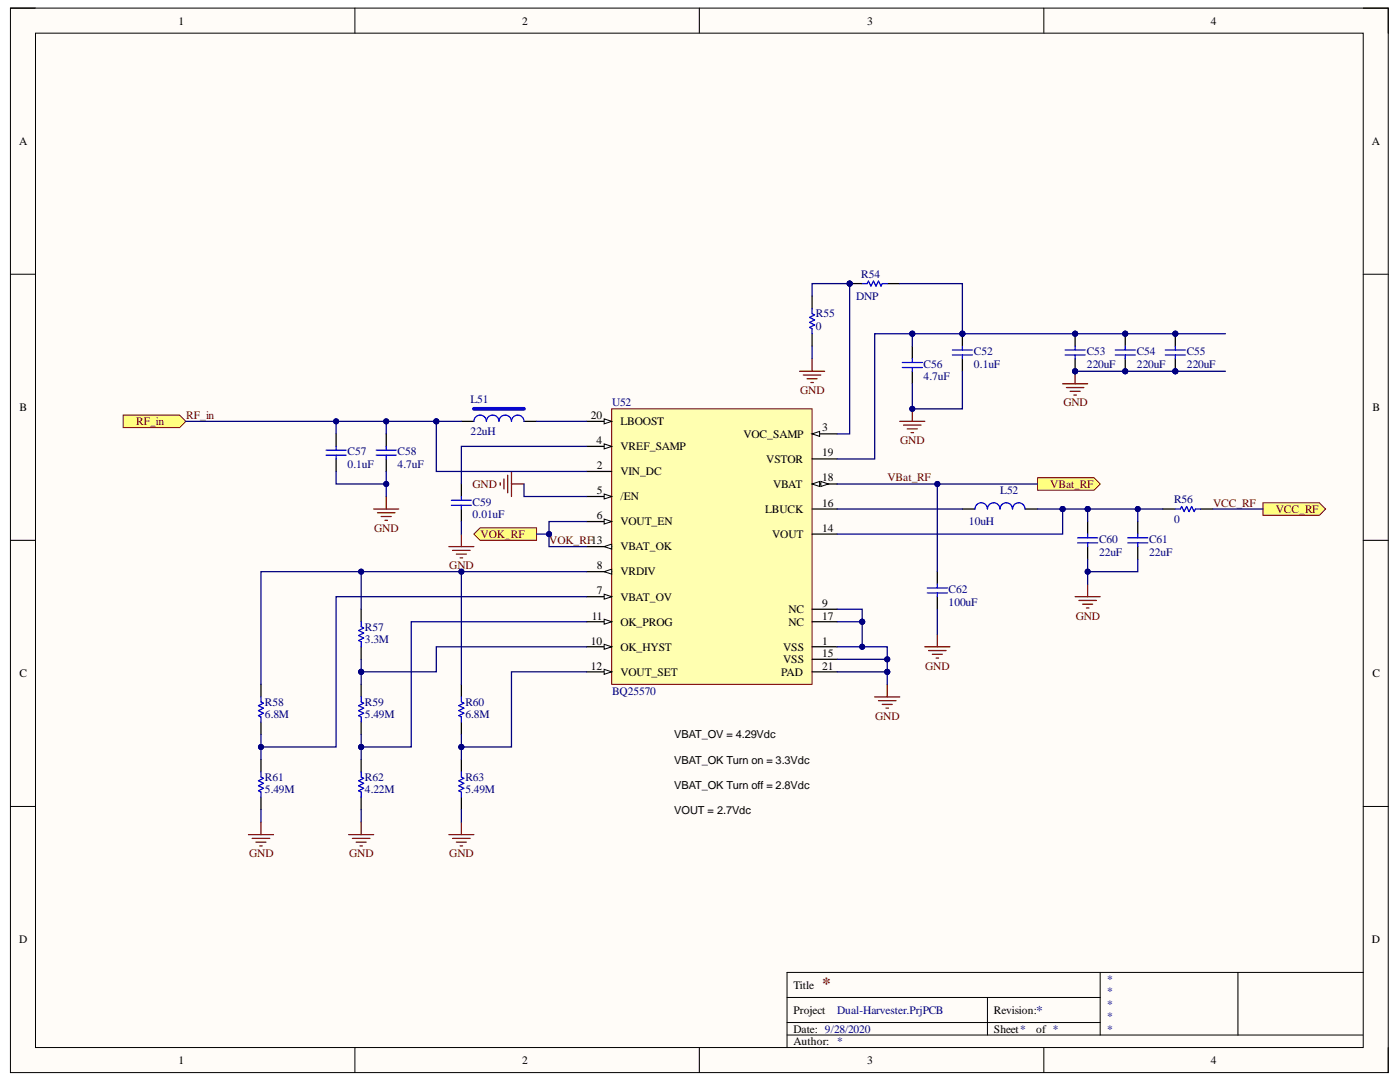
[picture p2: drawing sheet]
<svg xmlns="http://www.w3.org/2000/svg" width="279mm" height="216mm" viewBox="0 0 279 216" stroke-linecap="round" stroke-linejoin="round" font-family="sans-serif">
<path d="M2.1 1.6h275v212.4h-275z" fill-rule="evenodd" fill="#fffcf8"/>
<path d="M2.1 1.6h275v212.4h-275z" fill="none" stroke="#000" stroke-width=".2"/>
<path d="M7.1 6.6h265v202.4h-265z" fill-rule="evenodd" fill="#fffcf8"/>
<g fill="none" stroke="#000" stroke-width=".2">
<path d="M2.1 1.6h5M7.1 6.6h265v202.4h-265zM70.8 1.6v5M139.6 1.6v5M208.3 1.6v5M272.1 1.6h5v5M2.1 54.7h5M272.1 54.7h5M2.1 107.8h5M272.1 107.8h5M2.1 160.9h5M272.1 160.9h5"/>
<path d="M157.1 199h62.5M197.1 199v7.5M219.6 194v12.5M247.1 194v12.5M272.1 194h-115v15M70.8 209v5M139.6 209v5M157.1 206.5h115M157.1 204h62.5M208.3 209v5M277.1 209v5"/>
</g>
<circle cx="169.6" cy="56.6" r=".5" fill="#000080"/>
<circle cx="169.6" cy="56.6" r=".5" fill="none" stroke="#000080" stroke-width=".2"/>
<path d="M169.6 56.6h2.5M177.1 56.6h2.5" fill="none" stroke="#000" stroke-width=".25"/>
<circle cx="169.6" cy="56.6" r=".5" fill="#000080"/>
<circle cx="169.6" cy="56.6" r=".5" fill="none" stroke="#000080" stroke-width=".2"/>
<path d="M172.1 56.6h1l.2-.5 .5 1 .5-1 .5 1 .5-1 .5 1 .3-.5h1M162.1 61.6v1l.5 .2-1 .5 1 .5-1 .5 1 .5-1 .5 .5 .3v1" fill="none" stroke="#00f" stroke-width=".25"/>
<path d="M162.1 59.1v2.5M162.1 66.6v2.5" fill="none" stroke="#000" stroke-width=".25"/>
<path d="M159.6 74.1h5M160.3 74.8h3.5M161.1 75.6h2M161.8 76.3h.5M162.1 71.6v2.5" fill="none" stroke="#800000" stroke-width=".25"/>
<circle cx="192.1" cy="66.6" r=".5" fill="#000080"/>
<circle cx="192.1" cy="66.6" r=".5" fill="none" stroke="#000080" stroke-width=".2"/>
<path d="M192.1 66.6v2.5M192.1 71.6v2.5" fill="none" stroke="#000" stroke-width=".25"/>
<circle cx="192.1" cy="66.6" r=".5" fill="#000080"/>
<circle cx="192.1" cy="66.6" r=".5" fill="none" stroke="#000080" stroke-width=".2"/>
<path d="M190.1 69.8h4M190.1 70.8h4M192.1 69.1v.7M192.1 70.8v.8" fill="none" stroke="#00f" stroke-width=".25"/>
<path d="M212.1 76.6h5M212.8 77.3h3.5M213.6 78.1h2M214.3 78.8h.5M214.6 74.1v2.5" fill="none" stroke="#800000" stroke-width=".25"/>
<circle cx="214.6" cy="74.1" r=".5" fill="#000080"/>
<circle cx="214.6" cy="74.1" r=".5" fill="none" stroke="#000080" stroke-width=".2"/>
<circle cx="214.6" cy="74.1" r=".5" fill="#000080"/>
<circle cx="214.6" cy="74.1" r=".5" fill="none" stroke="#000080" stroke-width=".2"/>
<circle cx="214.6" cy="66.6" r=".5" fill="#000080"/>
<circle cx="214.6" cy="66.6" r=".5" fill="none" stroke="#000080" stroke-width=".2"/>
<path d="M214.6 71.6v2.5" fill="none" stroke="#000" stroke-width=".25"/>
<circle cx="214.6" cy="74.1" r=".5" fill="#000080"/>
<circle cx="214.6" cy="74.1" r=".5" fill="none" stroke="#000080" stroke-width=".2"/>
<path d="M214.6 66.6v2.5" fill="none" stroke="#000" stroke-width=".25"/>
<circle cx="214.6" cy="66.6" r=".5" fill="#000080"/>
<circle cx="214.6" cy="66.6" r=".5" fill="none" stroke="#000080" stroke-width=".2"/>
<path d="M212.6 69.8h4M212.6 70.8h4M214.6 69.1v.7M214.6 70.8v.8" fill="none" stroke="#00f" stroke-width=".25"/>
<circle cx="234.6" cy="74.1" r=".5" fill="#000080"/>
<circle cx="234.6" cy="74.1" r=".5" fill="none" stroke="#000080" stroke-width=".2"/>
<circle cx="234.6" cy="66.6" r=".5" fill="#000080"/>
<circle cx="234.6" cy="66.6" r=".5" fill="none" stroke="#000080" stroke-width=".2"/>
<path d="M234.6 71.6v2.5" fill="none" stroke="#000" stroke-width=".25"/>
<circle cx="234.6" cy="74.1" r=".5" fill="#000080"/>
<circle cx="234.6" cy="74.1" r=".5" fill="none" stroke="#000080" stroke-width=".2"/>
<path d="M234.6 66.6v2.5" fill="none" stroke="#000" stroke-width=".25"/>
<circle cx="234.6" cy="66.6" r=".5" fill="#000080"/>
<circle cx="234.6" cy="66.6" r=".5" fill="none" stroke="#000080" stroke-width=".2"/>
<path d="M232.6 69.8h4M232.6 70.8h4M234.6 69.1v.7M234.6 70.8v.8" fill="none" stroke="#00f" stroke-width=".25"/>
<circle cx="224.6" cy="74.1" r=".5" fill="#000080"/>
<circle cx="224.6" cy="74.1" r=".5" fill="none" stroke="#000080" stroke-width=".2"/>
<circle cx="224.6" cy="66.6" r=".5" fill="#000080"/>
<circle cx="224.6" cy="66.6" r=".5" fill="none" stroke="#000080" stroke-width=".2"/>
<path d="M224.6 71.6v2.5" fill="none" stroke="#000" stroke-width=".25"/>
<circle cx="224.6" cy="74.1" r=".5" fill="#000080"/>
<circle cx="224.6" cy="74.1" r=".5" fill="none" stroke="#000080" stroke-width=".2"/>
<path d="M224.6 66.6v2.5" fill="none" stroke="#000" stroke-width=".25"/>
<circle cx="224.6" cy="66.6" r=".5" fill="#000080"/>
<circle cx="224.6" cy="66.6" r=".5" fill="none" stroke="#000080" stroke-width=".2"/>
<path d="M180.1 72.3h4M180.1 73.3h4M182.1 71.6v.7M182.1 73.3v.8M222.6 69.8h4M222.6 70.8h4M224.6 69.1v.7M224.6 70.8v.8" fill="none" stroke="#00f" stroke-width=".25"/>
<path d="M182.1 69.1v2.5M182.1 74.1v2.5" fill="none" stroke="#000" stroke-width=".25"/>
<path d="M179.6 84.1h5M180.3 84.8h3.5M181.1 85.6h2M181.8 86.3h.5M182.1 81.6v2.5" fill="none" stroke="#800000" stroke-width=".25"/>
<circle cx="182.1" cy="81.6" r=".5" fill="#000080"/>
<circle cx="182.1" cy="81.6" r=".5" fill="none" stroke="#000080" stroke-width=".2"/>
<path d="M67.1 86.6v2.5M67.1 91.6v2.5M77.1 86.6v2.5M77.1 91.6v2.5M92.1 84.1h2.5M92.1 96.6v2.5M104.6 84.1h2.5M92.1 101.6v2.5M192.1 101.6h2.5M204.6 101.6h2.5M232.1 101.6h2.5M239.6 101.6h2.5" fill="none" stroke="#000" stroke-width=".25"/>
<g fill="none" stroke="#00f" stroke-width=".25">
<path d="M65.1 89.8h4M65.1 90.8h4M67.1 89.1v.7M67.1 90.8v.8M75.1 89.8h4M75.1 90.8h4M77.1 89.1v.7M77.1 90.8v.8M90.1 99.8h4M92.1 99.1v.7M94.6 84.1a1.25 1.25 0 0 1 1.2-1.3 1.25 1.25 0 0 1 1.3 1.3 1.25 1.25 0 0 1 1.2-1.3 1.25 1.25 0 0 1 1.3 1.3 1.25 1.25 0 0 1 1.2-1.3 1.25 1.25 0 0 1 1.3 1.3 1.25 1.25 0 0 1 1.2-1.3 1.25 1.25 0 0 1 1.3 1.3M90.1 100.8h4"/>
<path d="M92.1 100.8v.8M194.6 101.6a1.25 1.25 0 0 1 1.2-1.3 1.25 1.25 0 0 1 1.3 1.3 1.25 1.25 0 0 1 1.2-1.3 1.25 1.25 0 0 1 1.3 1.3 1.25 1.25 0 0 1 1.2-1.3 1.25 1.25 0 0 1 1.3 1.3 1.25 1.25 0 0 1 1.2-1.3 1.25 1.25 0 0 1 1.3 1.3M234.6 101.6h1l.2-.5 .5 1 .5-1 .5 1 .5-1 .5 1 .3-.5h1"/>
</g>
<path d="M94.6 81.6h10" fill="none" stroke="#00f" stroke-width=".75"/>
<g fill="none" stroke="#800000" stroke-width=".25">
<path d="M77.1 99.1v2.5M99.8 96.3v.5M100.6 95.6v2M101.3 94.8v3.5M102.1 94.1v5M102.1 96.6h2.5M74.6 101.6h5M75.3 102.3h3.5M76.1 103.1h2M76.8 103.8h.5M89.6 109.1h5M90.3 109.8h3.5"/>
<path d="M91.1 110.6h2M91.8 111.3h.5M92.1 106.6v2.5"/>
</g>
<path d="M122.1 81.6h40v55h-40z" fill-rule="evenodd" fill="#ffffb0"/>
<path d="M122.1 81.6h40v55h-40z" fill="none" stroke="#800000" stroke-width=".2"/>
<path d="M117.1 84.1h5" fill="none" stroke="#000" stroke-width=".25"/>
<path d="M120.6 83.6l1.5 .5-1.5 .5z" fill="#f8fcff"/>
<path d="M120.6 83.6l1.5 .5-1.5 .5z" fill="none" stroke="#000" stroke-width=".2"/>
<path d="M117.1 89.1h5" fill="none" stroke="#000" stroke-width=".25"/>
<path d="M120.6 88.6l1.5 .5-1.5 .5z" fill="#f8fcff"/>
<path d="M120.6 88.6l1.5 .5-1.5 .5z" fill="none" stroke="#000" stroke-width=".2"/>
<path d="M117.1 94.1h5M117.1 99.1h5" fill="none" stroke="#000" stroke-width=".25"/>
<path d="M120.6 98.6l1.5 .5-1.5 .5z" fill="#f8fcff"/>
<path d="M120.6 98.6l1.5 .5-1.5 .5z" fill="none" stroke="#000" stroke-width=".2"/>
<path d="M117.1 104.1h5" fill="none" stroke="#000" stroke-width=".25"/>
<path d="M120.6 103.6l1.5 .5-1.5 .5z" fill="#f8fcff"/>
<path d="M120.6 103.6l1.5 .5-1.5 .5z" fill="none" stroke="#000" stroke-width=".2"/>
<path d="M117.1 109.1h5" fill="none" stroke="#000" stroke-width=".25"/>
<path d="M120.6 109.1l1.5-.5v1z" fill="#f8fcff"/>
<path d="M120.6 109.1l1.5-.5v1z" fill="none" stroke="#000" stroke-width=".2"/>
<path d="M117.1 114.1h5" fill="none" stroke="#000" stroke-width=".25"/>
<path d="M120.6 114.1l1.5-.5v1z" fill="#f8fcff"/>
<path d="M120.6 114.1l1.5-.5v1z" fill="none" stroke="#000" stroke-width=".2"/>
<path d="M117.1 119.1h5" fill="none" stroke="#000" stroke-width=".25"/>
<path d="M120.6 118.6l1.5 .5-1.5 .5z" fill="#f8fcff"/>
<path d="M120.6 118.6l1.5 .5-1.5 .5z" fill="none" stroke="#000" stroke-width=".2"/>
<path d="M117.1 124.1h5" fill="none" stroke="#000" stroke-width=".25"/>
<path d="M120.6 123.6l1.5 .5-1.5 .5z" fill="#f8fcff"/>
<path d="M120.6 123.6l1.5 .5-1.5 .5z" fill="none" stroke="#000" stroke-width=".2"/>
<path d="M117.1 129.1h5" fill="none" stroke="#000" stroke-width=".25"/>
<path d="M120.6 128.6l1.5 .5-1.5 .5z" fill="#f8fcff"/>
<path d="M120.6 128.6l1.5 .5-1.5 .5z" fill="none" stroke="#000" stroke-width=".2"/>
<path d="M117.1 134.1h5" fill="none" stroke="#000" stroke-width=".25"/>
<path d="M120.6 133.6l1.5 .5-1.5 .5z" fill="#f8fcff"/>
<path d="M120.6 133.6l1.5 .5-1.5 .5z" fill="none" stroke="#000" stroke-width=".2"/>
<path d="M162.1 96.6h5M162.1 106.6h5M162.1 101.6h5M162.1 134.1h5M162.1 131.6h5M162.1 129.1h5M162.1 124.1h5M162.1 121.6h5" fill="none" stroke="#000" stroke-width=".25"/>
<path d="M162.1 96.6l1.5-.5v1z" fill="#f8fcff"/>
<path d="M162.1 96.6l1.5-.5v1z" fill="none" stroke="#000" stroke-width=".2"/>
<path d="M163.8 96.1l1.5 .5-1.5 .5z" fill="#f8fcff"/>
<path d="M163.8 96.1l1.5 .5-1.5 .5z" fill="none" stroke="#000" stroke-width=".2"/>
<path d="M162.1 91.6h5M162.1 86.6h5" fill="none" stroke="#000" stroke-width=".25"/>
<path d="M162.1 86.6l1.5-.5v1z" fill="#f8fcff"/>
<path d="M162.1 86.6l1.5-.5v1z" fill="none" stroke="#000" stroke-width=".2"/>
<g fill="none" stroke="#000" stroke-width=".25">
<path d="M187.1 114.1v2.5M187.1 119.1v2.5M217.1 104.1v2.5M217.1 109.1v2.5M227.1 104.1v2.5M227.1 109.1v2.5M52.1 136.6v2.5M72.1 121.6v2.5M72.1 129.1v2.5M72.1 136.6v2.5M92.1 136.6v2.5M52.1 144.1v2.4"/>
<path d="M52.1 151.5v2.5M52.1 159v2.5M72.1 144.1v2.4M72.1 151.5v2.5M72.1 159v2.5M92.1 144.1v2.4M92.1 151.5v2.5M92.1 159v2.5"/>
</g>
<g fill="none" stroke="#00f" stroke-width=".25">
<path d="M185.1 117.3h4M185.1 118.3h4M187.1 116.6v.7M187.1 118.3v.8M215.1 107.3h4M215.1 108.3h4M217.1 106.6v.7M217.1 108.3v.8M225.1 107.3h4M225.1 108.3h4M227.1 106.6v.7M227.1 108.3v.8"/>
<path d="M52.1 139.1v1l.5 .2-1 .5 1 .5-1 .5 1 .5-1 .5 .5 .3v1M72.1 124.1v1l.5 .2-1 .5 1 .5-1 .5 1 .5-1 .5 .5 .3v1M72.1 139.1v1l.5 .2-1 .5 1 .5-1 .5 1 .5-1 .5 .5 .3v1M92.1 139.1v1l.5 .2-1 .5 1 .5-1 .5 1 .5-1 .5 .5 .3v1M52.1 154v1l.5 .3-1 .5 1 .5-1 .5 1 .5-1 .5 .5 .2v1M72.1 154v1l.5 .3-1 .5 1 .5-1 .5 1 .5-1 .5 .5 .2v1M92.1 154v1l.5 .3-1 .5 1 .5-1 .5 1 .5-1 .5 .5 .2v1"/>
</g>
<g fill="none" stroke="#800000" stroke-width=".25">
<path d="M214.6 119.1h5M215.3 119.8h3.5M217.1 116.6v2.5M174.6 139.1h5M175.3 139.8h3.5M177.1 136.6v2.5M184.6 129.1h5M185.3 129.8h3.5M186.1 130.6h2M186.8 131.3h.5M187.1 126.6v2.5M216.1 120.6h2"/>
<path d="M216.8 121.3h.5M176.1 140.6h2M176.8 141.3h.5M49.6 166.5h5M50.3 167.3h3.5M51.1 168h2M51.8 168.8h.5M52.1 164v2.5M69.6 166.5h5M70.3 167.3h3.5M71.1 168h2M71.8 168.8h.5"/>
<path d="M72.1 164v2.5M89.6 166.5h5M90.3 167.3h3.5M91.1 168h2M91.8 168.8h.5M92.1 164v2.5"/>
</g>
<path d="M24.6 82.8h11.2l1.3 1.3-1.3 1.2h-11.2z" fill-rule="evenodd" fill="#ffff80"/>
<path d="M24.6 82.8h11.2l1.3 1.3-1.3 1.2h-11.2z" fill="none" stroke="#800000" stroke-width=".2"/>
<path d="M252.1 100.3h11.2l1.3 1.3-1.3 1.2h-11.2z" fill-rule="evenodd" fill="#ffff80"/>
<path d="M252.1 100.3h11.2l1.3 1.3-1.3 1.2h-11.2z" fill="none" stroke="#800000" stroke-width=".2"/>
<path d="M207.1 95.3h11.2l1.3 1.3-1.3 1.2h-11.2z" fill-rule="evenodd" fill="#ffff80"/>
<path d="M207.1 95.3h11.2l1.3 1.3-1.3 1.2h-11.2z" fill="none" stroke="#800000" stroke-width=".2"/>
<path d="M94.6 106.6l1.2-1.3h11.3v2.5h-11.3z" fill-rule="evenodd" fill="#ffff80"/>
<path d="M94.6 106.6l1.2-1.3h11.3v2.5h-11.3z" fill="none" stroke="#800000" stroke-width=".2"/>
<path d="M169.6 56.6h-7.5v2.5" fill="none" stroke="#000080" stroke-width=".25"/>
<circle cx="169.6" cy="56.6" r=".5" fill="#000080"/>
<circle cx="169.6" cy="56.6" r=".5" fill="none" stroke="#000080" stroke-width=".2"/>
<path d="M179.6 56.6h12.5v10h-10" fill="none" stroke="#000080" stroke-width=".25"/>
<circle cx="192.1" cy="66.6" r=".5" fill="#000080"/>
<circle cx="192.1" cy="66.6" r=".5" fill="none" stroke="#000080" stroke-width=".2"/>
<circle cx="182.1" cy="66.6" r=".5" fill="#000080"/>
<circle cx="182.1" cy="66.6" r=".5" fill="none" stroke="#000080" stroke-width=".2"/>
<path d="M192.1 66.6h52.5" fill="none" stroke="#000080" stroke-width=".25"/>
<circle cx="234.6" cy="66.6" r=".5" fill="#000080"/>
<circle cx="234.6" cy="66.6" r=".5" fill="none" stroke="#000080" stroke-width=".2"/>
<circle cx="224.6" cy="66.6" r=".5" fill="#000080"/>
<circle cx="224.6" cy="66.6" r=".5" fill="none" stroke="#000080" stroke-width=".2"/>
<circle cx="214.6" cy="66.6" r=".5" fill="#000080"/>
<circle cx="214.6" cy="66.6" r=".5" fill="none" stroke="#000080" stroke-width=".2"/>
<circle cx="192.1" cy="66.6" r=".5" fill="#000080"/>
<circle cx="192.1" cy="66.6" r=".5" fill="none" stroke="#000080" stroke-width=".2"/>
<path d="M182.1 66.6v2.5" fill="none" stroke="#000080" stroke-width=".25"/>
<circle cx="182.1" cy="66.6" r=".5" fill="#000080"/>
<circle cx="182.1" cy="66.6" r=".5" fill="none" stroke="#000080" stroke-width=".2"/>
<path d="M169.6 56.6v30h-2.5M162.1 69.1v2.5" fill="none" stroke="#000080" stroke-width=".25"/>
<circle cx="169.6" cy="56.6" r=".5" fill="#000080"/>
<circle cx="169.6" cy="56.6" r=".5" fill="none" stroke="#000080" stroke-width=".2"/>
<path d="M214.6 74.1h20" fill="none" stroke="#000080" stroke-width=".25"/>
<circle cx="234.6" cy="74.1" r=".5" fill="#000080"/>
<circle cx="234.6" cy="74.1" r=".5" fill="none" stroke="#000080" stroke-width=".2"/>
<circle cx="224.6" cy="74.1" r=".5" fill="#000080"/>
<circle cx="224.6" cy="74.1" r=".5" fill="none" stroke="#000080" stroke-width=".2"/>
<circle cx="214.6" cy="74.1" r=".5" fill="#000080"/>
<circle cx="214.6" cy="74.1" r=".5" fill="none" stroke="#000080" stroke-width=".2"/>
<path d="M234.6 74.1h10" fill="none" stroke="#000080" stroke-width=".25"/>
<circle cx="234.6" cy="74.1" r=".5" fill="#000080"/>
<circle cx="234.6" cy="74.1" r=".5" fill="none" stroke="#000080" stroke-width=".2"/>
<path d="M192.1 74.1v7.5h-10v-5" fill="none" stroke="#000080" stroke-width=".25"/>
<circle cx="182.1" cy="81.6" r=".5" fill="#000080"/>
<circle cx="182.1" cy="81.6" r=".5" fill="none" stroke="#000080" stroke-width=".2"/>
<path d="M182.1 66.6h-7.5v25h-7.5" fill="none" stroke="#000080" stroke-width=".25"/>
<circle cx="182.1" cy="66.6" r=".5" fill="#000080"/>
<circle cx="182.1" cy="66.6" r=".5" fill="none" stroke="#000080" stroke-width=".2"/>
<path d="M87.1 84.1h5M107.1 84.1h10" fill="none" stroke="#000080" stroke-width=".25"/>
<circle cx="87.1" cy="84.1" r=".5" fill="#000080"/>
<circle cx="87.1" cy="84.1" r=".5" fill="none" stroke="#000080" stroke-width=".2"/>
<path d="M37.1 84.1h30" fill="none" stroke="#000080" stroke-width=".25"/>
<circle cx="67.1" cy="84.1" r=".5" fill="#000080"/>
<circle cx="67.1" cy="84.1" r=".5" fill="none" stroke="#000080" stroke-width=".2"/>
<path d="M87.1 84.1h-20v2.5" fill="none" stroke="#000080" stroke-width=".25"/>
<circle cx="87.1" cy="84.1" r=".5" fill="#000080"/>
<circle cx="87.1" cy="84.1" r=".5" fill="none" stroke="#000080" stroke-width=".2"/>
<circle cx="77.1" cy="84.1" r=".5" fill="#000080"/>
<circle cx="77.1" cy="84.1" r=".5" fill="none" stroke="#000080" stroke-width=".2"/>
<circle cx="67.1" cy="84.1" r=".5" fill="#000080"/>
<circle cx="67.1" cy="84.1" r=".5" fill="none" stroke="#000080" stroke-width=".2"/>
<path d="M77.1 84.1v2.5" fill="none" stroke="#000080" stroke-width=".25"/>
<circle cx="77.1" cy="84.1" r=".5" fill="#000080"/>
<circle cx="77.1" cy="84.1" r=".5" fill="none" stroke="#000080" stroke-width=".2"/>
<path d="M87.1 84.1v10h30" fill="none" stroke="#000080" stroke-width=".25"/>
<circle cx="87.1" cy="84.1" r=".5" fill="#000080"/>
<circle cx="87.1" cy="84.1" r=".5" fill="none" stroke="#000080" stroke-width=".2"/>
<path d="M67.1 94.1v2.5h10M117.1 89.1h-25v7.5" fill="none" stroke="#000080" stroke-width=".25"/>
<circle cx="77.1" cy="96.6" r=".5" fill="#000080"/>
<circle cx="77.1" cy="96.6" r=".5" fill="none" stroke="#000080" stroke-width=".2"/>
<path d="M77.1 94.1v5" fill="none" stroke="#000080" stroke-width=".25"/>
<circle cx="77.1" cy="96.6" r=".5" fill="#000080"/>
<circle cx="77.1" cy="96.6" r=".5" fill="none" stroke="#000080" stroke-width=".2"/>
<path d="M104.6 96.6v2.5h12.5M212.1 101.6h5" fill="none" stroke="#000080" stroke-width=".25"/>
<circle cx="217.1" cy="101.6" r=".5" fill="#000080"/>
<circle cx="217.1" cy="101.6" r=".5" fill="none" stroke="#000080" stroke-width=".2"/>
<circle cx="212.1" cy="101.6" r=".5" fill="#000080"/>
<circle cx="212.1" cy="101.6" r=".5" fill="none" stroke="#000080" stroke-width=".2"/>
<path d="M167.1 101.6h25M207.1 101.6h5" fill="none" stroke="#000080" stroke-width=".25"/>
<circle cx="212.1" cy="101.6" r=".5" fill="#000080"/>
<circle cx="212.1" cy="101.6" r=".5" fill="none" stroke="#000080" stroke-width=".2"/>
<path d="M227.1 101.6h5" fill="none" stroke="#000080" stroke-width=".25"/>
<circle cx="227.1" cy="101.6" r=".5" fill="#000080"/>
<circle cx="227.1" cy="101.6" r=".5" fill="none" stroke="#000080" stroke-width=".2"/>
<path d="M217.1 101.6h10v2.5" fill="none" stroke="#000080" stroke-width=".25"/>
<circle cx="217.1" cy="101.6" r=".5" fill="#000080"/>
<circle cx="217.1" cy="101.6" r=".5" fill="none" stroke="#000080" stroke-width=".2"/>
<circle cx="227.1" cy="101.6" r=".5" fill="#000080"/>
<circle cx="227.1" cy="101.6" r=".5" fill="none" stroke="#000080" stroke-width=".2"/>
<path d="M217.1 101.6v2.5" fill="none" stroke="#000080" stroke-width=".25"/>
<circle cx="217.1" cy="101.6" r=".5" fill="#000080"/>
<circle cx="217.1" cy="101.6" r=".5" fill="none" stroke="#000080" stroke-width=".2"/>
<path d="M212.1 101.6v5h-45" fill="none" stroke="#000080" stroke-width=".25"/>
<circle cx="212.1" cy="101.6" r=".5" fill="#000080"/>
<circle cx="212.1" cy="101.6" r=".5" fill="none" stroke="#000080" stroke-width=".2"/>
<path d="M167.1 96.6h20v17.5" fill="none" stroke="#000080" stroke-width=".25"/>
<circle cx="187.1" cy="96.6" r=".5" fill="#000080"/>
<circle cx="187.1" cy="96.6" r=".5" fill="none" stroke="#000080" stroke-width=".2"/>
<path d="M92.1 104.1v2.5M117.1 104.1h-7.5v5h7.5" fill="none" stroke="#000080" stroke-width=".25"/>
<circle cx="109.6" cy="106.6" r=".5" fill="#000080"/>
<circle cx="109.6" cy="106.6" r=".5" fill="none" stroke="#000080" stroke-width=".2"/>
<path d="M227.1 111.6v2.5h-10" fill="none" stroke="#000080" stroke-width=".25"/>
<circle cx="217.1" cy="114.1" r=".5" fill="#000080"/>
<circle cx="217.1" cy="114.1" r=".5" fill="none" stroke="#000080" stroke-width=".2"/>
<path d="M217.1 111.6v5" fill="none" stroke="#000080" stroke-width=".25"/>
<circle cx="217.1" cy="114.1" r=".5" fill="#000080"/>
<circle cx="217.1" cy="114.1" r=".5" fill="none" stroke="#000080" stroke-width=".2"/>
<path d="M72.1 114.1v7.5" fill="none" stroke="#000080" stroke-width=".25"/>
<circle cx="72.1" cy="114.1" r=".5" fill="#000080"/>
<circle cx="72.1" cy="114.1" r=".5" fill="none" stroke="#000080" stroke-width=".2"/>
<path d="M167.1 121.6h5v2.5" fill="none" stroke="#000080" stroke-width=".25"/>
<circle cx="172.1" cy="124.1" r=".5" fill="#000080"/>
<circle cx="172.1" cy="124.1" r=".5" fill="none" stroke="#000080" stroke-width=".2"/>
<path d="M167.1 124.1h5" fill="none" stroke="#000080" stroke-width=".25"/>
<circle cx="172.1" cy="124.1" r=".5" fill="#000080"/>
<circle cx="172.1" cy="124.1" r=".5" fill="none" stroke="#000080" stroke-width=".2"/>
<path d="M117.1 114.1h-65v22.5M187.1 121.6v5" fill="none" stroke="#000080" stroke-width=".25"/>
<circle cx="92.1" cy="114.1" r=".5" fill="#000080"/>
<circle cx="92.1" cy="114.1" r=".5" fill="none" stroke="#000080" stroke-width=".2"/>
<circle cx="72.1" cy="114.1" r=".5" fill="#000080"/>
<circle cx="72.1" cy="114.1" r=".5" fill="none" stroke="#000080" stroke-width=".2"/>
<path d="M92.1 114.1v22.5" fill="none" stroke="#000080" stroke-width=".25"/>
<circle cx="92.1" cy="114.1" r=".5" fill="#000080"/>
<circle cx="92.1" cy="114.1" r=".5" fill="none" stroke="#000080" stroke-width=".2"/>
<path d="M172.1 124.1v5" fill="none" stroke="#000080" stroke-width=".25"/>
<circle cx="172.1" cy="124.1" r=".5" fill="#000080"/>
<circle cx="172.1" cy="124.1" r=".5" fill="none" stroke="#000080" stroke-width=".2"/>
<circle cx="172.1" cy="129.1" r=".5" fill="#000080"/>
<circle cx="172.1" cy="129.1" r=".5" fill="none" stroke="#000080" stroke-width=".2"/>
<path d="M117.1 129.1h-30v5h-15" fill="none" stroke="#000080" stroke-width=".25"/>
<circle cx="72.1" cy="134.1" r=".5" fill="#000080"/>
<circle cx="72.1" cy="134.1" r=".5" fill="none" stroke="#000080" stroke-width=".2"/>
<path d="M167.1 129.1h10v5" fill="none" stroke="#000080" stroke-width=".25"/>
<circle cx="172.1" cy="129.1" r=".5" fill="#000080"/>
<circle cx="172.1" cy="129.1" r=".5" fill="none" stroke="#000080" stroke-width=".2"/>
<circle cx="177.1" cy="131.6" r=".5" fill="#000080"/>
<circle cx="177.1" cy="131.6" r=".5" fill="none" stroke="#000080" stroke-width=".2"/>
<circle cx="177.1" cy="134.1" r=".5" fill="#000080"/>
<circle cx="177.1" cy="134.1" r=".5" fill="none" stroke="#000080" stroke-width=".2"/>
<path d="M167.1 131.6h10" fill="none" stroke="#000080" stroke-width=".25"/>
<circle cx="177.1" cy="131.6" r=".5" fill="#000080"/>
<circle cx="177.1" cy="131.6" r=".5" fill="none" stroke="#000080" stroke-width=".2"/>
<path d="M72.1 131.6v2.5" fill="none" stroke="#000080" stroke-width=".25"/>
<circle cx="72.1" cy="134.1" r=".5" fill="#000080"/>
<circle cx="72.1" cy="134.1" r=".5" fill="none" stroke="#000080" stroke-width=".2"/>
<path d="M117.1 119.1h-50v29.9h-15" fill="none" stroke="#000080" stroke-width=".25"/>
<circle cx="52.1" cy="149.1" r=".5" fill="#000080"/>
<circle cx="52.1" cy="149.1" r=".5" fill="none" stroke="#000080" stroke-width=".2"/>
<path d="M167.1 134.1h10" fill="none" stroke="#000080" stroke-width=".25"/>
<circle cx="177.1" cy="134.1" r=".5" fill="#000080"/>
<circle cx="177.1" cy="134.1" r=".5" fill="none" stroke="#000080" stroke-width=".2"/>
<path d="M72.1 134.1v2.5" fill="none" stroke="#000080" stroke-width=".25"/>
<circle cx="72.1" cy="134.1" r=".5" fill="#000080"/>
<circle cx="72.1" cy="134.1" r=".5" fill="none" stroke="#000080" stroke-width=".2"/>
<path d="M177.1 134.1v2.5" fill="none" stroke="#000080" stroke-width=".25"/>
<circle cx="177.1" cy="134.1" r=".5" fill="#000080"/>
<circle cx="177.1" cy="134.1" r=".5" fill="none" stroke="#000080" stroke-width=".2"/>
<path d="M117.1 124.1h-35v24.9h-10" fill="none" stroke="#000080" stroke-width=".25"/>
<circle cx="72.1" cy="149.1" r=".5" fill="#000080"/>
<circle cx="72.1" cy="149.1" r=".5" fill="none" stroke="#000080" stroke-width=".2"/>
<path d="M117.1 134.1h-15v14.9h-10" fill="none" stroke="#000080" stroke-width=".25"/>
<circle cx="92.1" cy="149.1" r=".5" fill="#000080"/>
<circle cx="92.1" cy="149.1" r=".5" fill="none" stroke="#000080" stroke-width=".2"/>
<path d="M72.1 146.5v2.5" fill="none" stroke="#000080" stroke-width=".25"/>
<circle cx="72.1" cy="149.1" r=".5" fill="#000080"/>
<circle cx="72.1" cy="149.1" r=".5" fill="none" stroke="#000080" stroke-width=".2"/>
<path d="M92.1 146.5v2.5" fill="none" stroke="#000080" stroke-width=".25"/>
<circle cx="92.1" cy="149.1" r=".5" fill="#000080"/>
<circle cx="92.1" cy="149.1" r=".5" fill="none" stroke="#000080" stroke-width=".2"/>
<path d="M52.1 146.5v5" fill="none" stroke="#000080" stroke-width=".25"/>
<circle cx="52.1" cy="149.1" r=".5" fill="#000080"/>
<circle cx="52.1" cy="149.1" r=".5" fill="none" stroke="#000080" stroke-width=".2"/>
<path d="M72.1 149v2.5" fill="none" stroke="#000080" stroke-width=".25"/>
<circle cx="72.1" cy="149.1" r=".5" fill="#000080"/>
<circle cx="72.1" cy="149.1" r=".5" fill="none" stroke="#000080" stroke-width=".2"/>
<path d="M92.1 149v2.5" fill="none" stroke="#000080" stroke-width=".25"/>
<circle cx="92.1" cy="149.1" r=".5" fill="#000080"/>
<circle cx="92.1" cy="149.1" r=".5" fill="none" stroke="#000080" stroke-width=".2"/>
<path d="M187.1 96.6h20M242.1 101.6h10M52.1 161.5v2.5M72.1 161.5v2.5M92.1 161.5v2.5" fill="none" stroke="#000080" stroke-width=".25"/>
<circle cx="187.1" cy="96.6" r=".5" fill="#000080"/>
<circle cx="187.1" cy="96.6" r=".5" fill="none" stroke="#000080" stroke-width=".2"/>
<path d="M107.1 106.6h2.5" fill="none" stroke="#000080" stroke-width=".25"/>
<circle cx="109.6" cy="106.6" r=".5" fill="#000080"/>
<circle cx="109.6" cy="106.6" r=".5" fill="none" stroke="#000080" stroke-width=".2"/>
<text font-size="3.4" fill="#800000" x="164.1" y="197.3">*</text>
<text font-size="2.7" fill="#000080" x="206.8" y="202.4">*</text>
<g font-size="2.3">
<text x="35.6" y="4.9">1</text>
<text x="104.2" y="4.9">2</text>
<text x="173.1" y="4.9">3</text>
<text x="241.7" y="4.9">4</text>
<text x="3.8" y="28.9">A</text>
<text x="273.8" y="28.9">A</text>
<text x="3.9" y="82">B</text>
<text x="117.9" y="83.6">20</text>
<text x="273.9" y="82">B</text>
<text x="119" y="88.6">4</text>
<text x="123.8" y="84.9">LBOOST</text>
<text x="123.8" y="89.9">VREF_SAMP</text>
<text x="148.4" y="87.4">VOC_SAMP</text>
<text x="164.1" y="86.1">3</text>
<text x="119.1" y="93.6">2</text>
<text x="123.8" y="94.9">VIN_DC</text>
<text x="152.9" y="92.3">VSTOR</text>
<text x="164.1" y="91.1">19</text>
<text x="119.1" y="98.6">5</text>
<text x="123.8" y="99.9">/EN</text>
<text x="154.3" y="97.3">VBAT</text>
<text x="164.1" y="101.1">16</text>
<text x="164.1" y="96.1">18</text>
<text x="119.1" y="103.6">6</text>
<text x="123.8" y="104.9">VOUT_EN</text>
<text x="152.7" y="102.3">LBUCK</text>
<text x="154.1" y="107.3">VOUT</text>
<text x="164.1" y="106.1">14</text>
<text x="119.1" y="113.6">8</text>
<text x="123.8" y="109.8">VBAT_OK</text>
<text x="119.1" y="118.6">7</text>
<text x="123.8" y="114.8">VRDIV</text>
<text x="123.8" y="119.8">VBAT_OV</text>
<text x="118.1" y="123.6">11</text>
<text x="123.8" y="124.8">OK_PROG</text>
<text x="157.3" y="124.8">NC</text>
<text x="157.3" y="122.4">NC</text>
<text x="164.1" y="123.6">17</text>
<text x="164.1" y="121.1">9</text>
<text x="117.9" y="128.6">10</text>
<text x="123.8" y="129.8">OK_HYST</text>
<text x="156.3" y="129.8">VSS</text>
<text x="164.1" y="131.1">15</text>
<text x="164.1" y="128.6">1</text>
<text x="3.9" y="135.1">C</text>
<text x="117.9" y="133.6">12</text>
<text x="123.8" y="134.9">VOUT_SET</text>
<text x="155.9" y="134.9">PAD</text>
<text x="156.3" y="132.3">VSS</text>
<text x="164.1" y="133.6">21</text>
<text x="273.9" y="135.1">C</text>
<text x="3.8" y="188.2">D</text>
<text x="273.8" y="188.2">D</text>
<text x="158.3" y="197.3">Title</text>
<text x="158.3" y="202.3">Project</text>
<text x="198.4" y="202.3">Revision:</text>
<text x="158.3" y="208.5">Author: *</text>
<text x="158.3" y="206.1">Date: 9/28/2020</text>
<text x="198.4" y="206.1">Sheet*</text>
<text x="206.8" y="206.1">of *</text>
<text x="35.6" y="212.3">1</text>
<text x="104.2" y="212.3">2</text>
<text x="173.1" y="212.3">3</text>
<text x="241.7" y="212.3">4</text>
</g>
<g font-size="2.3" fill="#000080">
<text x="170.9" y="59.9">DNP</text>
<text x="171.9" y="55.4">R54</text>
<text x="162.8" y="65.9">0</text>
<text x="162.8" y="63.3">R55</text>
<text x="194.4" y="70.9">C52</text>
<text x="216.9" y="70.9">C53</text>
<text x="226.9" y="70.9">C54</text>
<text x="236.8" y="70.9">C55</text>
<text x="184.3" y="75.9">4.7uF</text>
<text x="184.3" y="73.4">C56</text>
<text x="194.4" y="73.4">0.1uF</text>
<text x="216.9" y="73.4">220uF</text>
<text x="226.9" y="73.4">220uF</text>
<text x="236.8" y="73.4">220uF</text>
<text x="93.9" y="80.3">L51</text>
<text x="122.1" y="81.1">U52</text>
<text x="93.9" y="86.8">22uH</text>
<text x="69.4" y="93.4">0.1uF</text>
<text x="69.4" y="90.8">C57</text>
<text x="79.3" y="93.4">4.7uF</text>
<text x="79.3" y="90.8">C58</text>
<text x="94.3" y="100.9">C59</text>
<text x="199.6" y="98.6">L52</text>
<text x="234.3" y="100.4">R56</text>
<text x="94.3" y="103.3">0.01uF</text>
<text x="193.4" y="104.9">10uH</text>
<text x="234.3" y="104.3">0</text>
<text x="219.3" y="110.9">22uF</text>
<text x="219.3" y="108.3">C60</text>
<text x="229.3" y="110.9">22uF</text>
<text x="229.3" y="108.3">C61</text>
<text x="189.3" y="118.4">C62</text>
<text x="72.8" y="125.8">R57</text>
<text x="189.3" y="120.8">100uF</text>
<text x="72.8" y="128.4">3.3M</text>
<text x="52.9" y="143.3">6.8M</text>
<text x="52.9" y="140.8">R58</text>
<text x="72.8" y="143.3">5.49M</text>
<text x="72.8" y="140.8">R59</text>
<text x="92.9" y="143.3">6.8M</text>
<text x="92.9" y="140.8">R60</text>
<text x="122.1" y="138.6">BQ25570</text>
<text x="52.9" y="155.8">R61</text>
<text x="72.8" y="155.8">R62</text>
<text x="92.9" y="155.8">R63</text>
<text x="52.9" y="158.3">5.49M</text>
<text x="72.8" y="158.3">4.22M</text>
<text x="92.9" y="158.3">5.49M</text>
<text x="220.9" y="196.1">*</text>
<text x="167.1" y="202.3">Dual-Harvester.PrjPCB</text>
<text x="220.9" y="198.5">*</text>
<text x="220.9" y="201.1">*</text>
<text x="220.9" y="203.5">*</text>
<text x="220.9" y="206.1">*</text>
</g>
<g font-size="2.3" fill="#800000">
<text x="37.1" y="83.6">RF_in</text>
<text x="159.7" y="78.6">GND</text>
<text x="212.2" y="81.1">GND</text>
<text x="27.2" y="84.9">RF_in</text>
<text x="179.7" y="88.6">GND</text>
<text x="94.3" y="97.3">GND</text>
<text x="177.1" y="96.1">VBat_RF</text>
<text x="209.6" y="97.3">VBat_RF</text>
<text x="242.1" y="101.1">VCC_RF</text>
<text x="74.7" y="106.1">GND</text>
<text x="95.9" y="107.3">VOK_RF</text>
<text x="254.6" y="102.3">VCC_RF</text>
<text x="89.7" y="113.6">GND</text>
<text x="109.6" y="108.6">VOK_RF13</text>
<text x="214.7" y="123.6">GND</text>
<text x="184.7" y="133.6">GND</text>
<text x="174.7" y="143.6">GND</text>
<text x="49.7" y="171.1">GND</text>
<text x="69.7" y="171.1">GND</text>
<text x="89.7" y="171.1">GND</text>
</g>
<g font-size="2.2">
<text x="134.6" y="147.3">VBAT_OV = 4.29Vdc</text>
<text x="134.6" y="152.4">VBAT_OK Turn on = 3.3Vdc</text>
<text x="134.6" y="157.4">VBAT_OK Turn off = 2.8Vdc</text>
<text x="134.6" y="162.4">VOUT = 2.7Vdc</text>
</g>
</svg>
